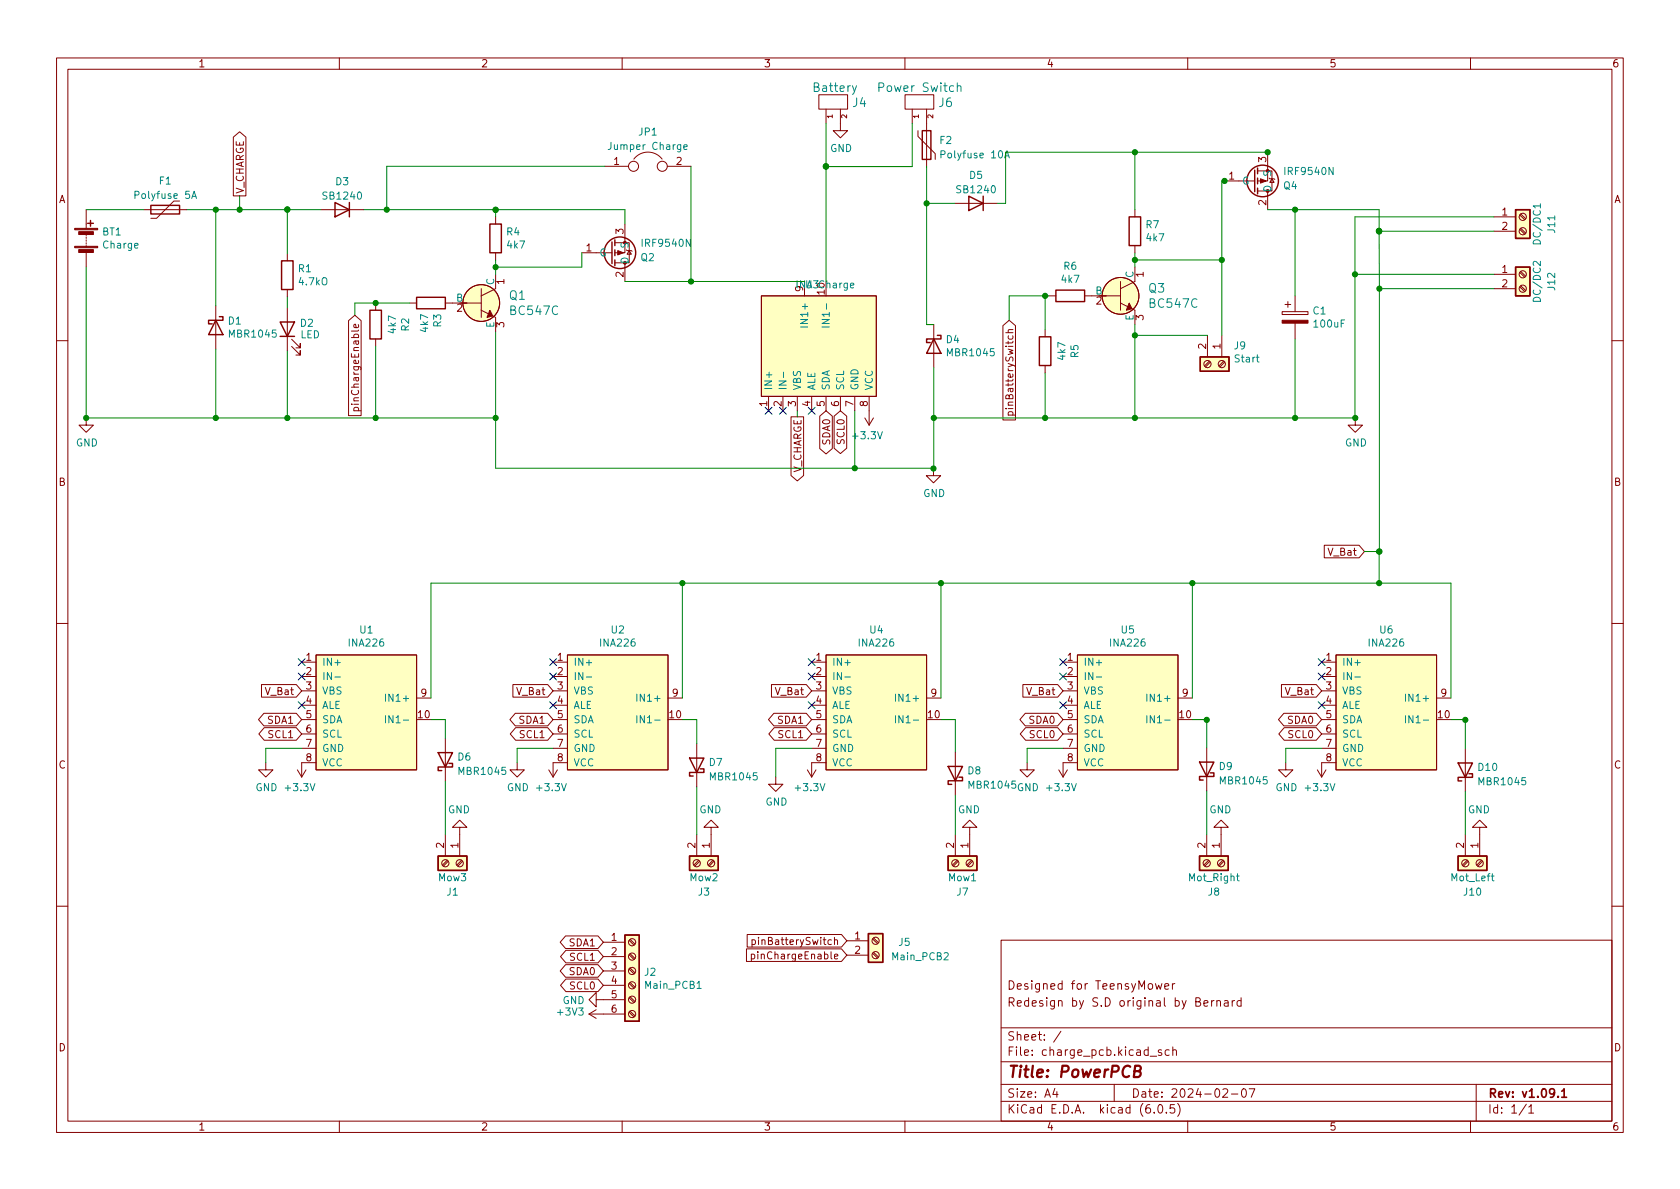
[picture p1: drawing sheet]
<svg xmlns="http://www.w3.org/2000/svg" width="297mm" height="210mm" viewBox="0 0 297 210" stroke-linecap="round" stroke-linejoin="round" font-family="sans-serif">
<g fill="none" stroke="#840000" stroke-width=".18">
<path d="M10 10.2h277v190.1h-277zM12 12.2h273v186.1h-273zM60 10.2v2M110 10.2v2M144.8 16.8h5.1v2.5h-5.1zM146 19.3v2.5M148.6 19.3v3.8h1.3l-1.3 1.3-1.3-1.3h1.3M160 10.2v2M160 16.8h5.1v2.5h-5.1zM161.3 19.3v2.5M163.8 19.3v10.2M210 10.2v2"/>
<path d="M260 10.2v2M15.2 37.1v3.3M25.4 37.1h7.6M31.7 35.6h-1l-3 3h-1M41.3 24.3l1.1-1 1.1 1v10.3h-2.2zM56.7 37.1h7.6M87.6 38.3v1.3M106.9 29.4h4.2M110.5 39.6v5.1h-1.8M112.1 28.1a3.1 3.1 0 0 1 5 0M118 29.4h4.2M162.3 23.1v1l3.1 3.1v1"/>
<path d="M168.8 36h7.6M200.7 37.1v1.2M216.5 32h5.3M222.4 30.2h2.5v3.6h-2.5M224.1 26.9v5.1h-1.7M224.1 33.8v3.3M224.4 31.5l.1 .1h.8l.1 .1M224.9 31.6l.4 .7h-.8zM264.2 38.3h3.8M268.7 38l.9 .9M268.9 37.8l.8 .9M15.2 41.4v.3"/>
<path d="M15.2 41.9v.3M15.2 42.4v.3M15.2 42.9v.3M15.2 43.4v.3M15.2 44.7v2.5M38.2 54.1v7.6M50.8 44.9v1.2M50.8 51.2v1.3M50.8 54.4v7.6M51.6 60l1.5 1.5v-.7v.7h-.8M61.6 56.7l1.1-1 1.1 1v16.8h-2.2zM63.3 57.4l.1 .4-.2 .1h-.6v-.5l.3-.1 .1 .6"/>
<path d="M66.4 53.6v1.3M66.4 59.9v1.3M72.4 53.6h1.3M78.7 53.6h6.4M85.1 54.9l2.5 1.2v2.6M85.1 51v5.1M87.6 44.7v1.3M87.6 48.5v2.5l-2.5 1.3M102.9 44.7h5.3M108.7 42.9h2.6v3.6h-2.6M110.5 46.5v3.3M110.7 44.2l.2 .1h.7l.2 .1"/>
<path d="M111.3 44.3l.3 .7h-.7zM134.6 52.3h20.3v17.8h-20.3zM142.2 49.8v2.5M165.1 57.4v7.6M177.3 57.6l1.1-1 1.1 1v16.7h-2.2zM179.1 58.3h-.8v.3l.1 .2M184.8 58.3v1.3M185.4 52.3h1.3M191.8 52.3h6.3M198.1 53.6l2.6 1.3v2.5M198.1 49.8v5.1M200.7 43.4v1.3"/>
<path d="M200.7 47.2v2.6l-2.6 1.2M213.5 59.3v3.8M216 59.3v3.8M226.7 55.1h4.6v.5h-4.6zM227.2 53.8h1M227.7 53.3v1.1M229 52.3v2.8M229 57.1v2.8M264.2 48.5h3.8M264.2 51h3.8M264.2 40.9h3.8M268.7 50.7l.9 .9"/>
<path d="M268.7 48.2l.9 .8M268.7 40.6l.9 .8M268.9 50.5l.8 .9M268.9 48l.8 .8M268.9 40.4l.8 .8M10 60.2h2M15.2 73.9v1.3h1.3l-1.3 1.2-1.2-1.2h1.2M51.6 61.3l1.5 1.5v-.8v.8h-.8M62.6 72.6h1.2M62.6 72.6v-.3l.2-.3 .5 .2v.4M135.9 70.1v2.5M138.4 70.1v2.5"/>
<path d="M139.9 73.7h2.2v10.4l-1.1 .9-1.1-.9zM141 70.1v2.5M143.5 70.1v2.5M144.9 73.6l1.1-1 1.2 1v5.7l-1.2 1-1.1-1zM146 70.1v2.5M147.5 73.6l1.1-1 1.1 1v5.7l-1.1 .9-1.1-.9zM148.6 70.1v2.5M151.1 70.1v2.5M152.9 73.9l.8 1.3M153.7 70.1v5.1M154.4 73.9l-.7 1.3M178.3 73.4h1.2"/>
<path d="M178.3 73.4v-.4l.2-.2 .5 .1v.5M184.8 64.6v1.3M213.8 63.8l-.8 .9M214 64l-.8 .9M216.4 63.8l-.9 .9M216.5 64l-.8 .9M239.6 73.9v1.3h1.3l-1.3 1.2-1.2-1.2h1.2M285 60.2h2M165 82.8v1.3h1.3l-1.3 1.3-1.2-1.3h1.2M234.1 96.4h6.2l.9 1.1-.9 1.1h-6.2zM10 110.2h2M53.3 117.1h2.6"/>
<path d="M53.3 119.6h2.6M55.9 115.8h17.8v20.3h-17.8zM97.8 117.1h2.5M97.8 119.6h2.5M100.3 115.8h17.8v20.3h-17.8zM143.5 117.1h2.5M143.5 119.6h2.5M146 115.8h17.8v20.3h-17.8zM188 117.1h2.5M188 119.6h2.5M190.5 115.8h17.8v20.3h-17.8zM233.7 117.1h2.5"/>
<path d="M233.7 119.6h2.5M236.2 115.8h17.8v20.3h-17.8zM285 110.2h2M46.2 121.1h6.2l.9 1.1-.9 1.1h-6.2zM46.7 126.1h5.7l.9 1.1-.9 1.2h-5.7l-1-1.2zM46.7 128.7h5.7l.9 1.1-.9 1.1h-5.7l-.9-1.1zM47 134.9v1.2h1.3l-1.3 1.3-1.3-1.3h1.3M52.6 136.1l.7 1.3M53.3 122.2h2.6M53.3 124.7h2.6M53.3 127.2h2.6M53.3 129.8h2.6"/>
<path d="M53.3 132.3h2.6M54.1 136.1l-.8 1.3M55.9 134.9h-2.6v2.5M73.7 123.4h2.5M78.7 130.6v7.6M90.7 121.1h6.1l1 1.1-1 1.1h-6.1zM91.1 126.1h5.7l1 1.1-1 1.2h-5.7l-.9-1.2zM91.2 128.7h5.6l1 1.1-1 1.1h-5.6l-1-1.1zM91.4 134.9v1.2h1.3l-1.3 1.3-1.2-1.3h1.2M97 136.1l.8 1.3M97.8 122.2h2.5M97.8 124.7h2.5"/>
<path d="M97.8 127.2h2.5M97.8 129.8h2.5M97.8 132.3h2.5M98.6 136.1l-.8 1.3M100.3 134.9h-2.5v2.5M118.1 123.4h2.5M123.2 131.5v7.6M136.4 121.1h6.2l.9 1.1-.9 1.1h-6.2zM136.8 126.1h5.8l.9 1.1-.9 1.2h-5.8l-.9-1.2zM136.9 128.7h5.7l.9 1.1-.9 1.1h-5.7l-1-1.1zM137.2 137.4v1.3h1.2l-1.2 1.2-1.3-1.2h1.3M142.7 136.1l.8 1.3"/>
<path d="M143.5 122.2h2.5M143.5 124.7h2.5M143.5 127.2h2.5M143.5 129.8h2.5M143.5 132.3h2.5M144.3 136.1l-.8 1.3M146 134.9h-2.5v2.5M163.8 123.4h2.6M168.9 133v7.6M180.9 121.1h6.1l1 1.1-1 1.1h-6.1zM181.3 126.1h5.7l1 1.1-1 1.2h-5.7l-1-1.2zM181.3 128.7h5.7l1 1.1-1 1.1h-5.7l-.9-1.1z"/>
<path d="M181.6 134.9v1.2h1.3l-1.3 1.3-1.3-1.3h1.3M187.2 136.1l.8 1.3M188 122.2h2.5M188 124.7h2.5M188 127.2h2.5M188 129.8h2.5M188 132.3h2.5M188.7 136.1l-.7 1.3M190.5 134.9h-2.5v2.5M208.3 123.4h2.5M213.4 132.2v7.6M226.6 121.1h6.1l1 1.1-1 1.1h-6.1z"/>
<path d="M227 126.1h5.7l1 1.1-1 1.2h-5.7l-1-1.2zM227.1 128.7h5.6l1 1.1-1 1.1h-5.6l-1-1.1zM227.3 134.9v1.2h1.3l-1.3 1.3-1.2-1.3h1.2M232.9 136.1l.8 1.3M233.7 122.2h2.5M233.7 124.7h2.5M233.7 127.2h2.5M233.7 129.8h2.5M233.7 132.3h2.5M234.4 136.1l-.7 1.3M236.2 134.9h-2.5v2.5M254 123.4h2.5"/>
<path d="M259.1 132.4v7.6M78.7 147.6v3.8M79.1 152.1l-.9 .9M79.2 152.3l-.8 .9M81.3 146.3h1.2l-1.2-1.3-1.3 1.3h1.3v5.1M81.6 152.1l-.8 .9M81.8 152.3l-.9 .9M123.2 147.6v3.8M123.5 152.1l-.8 .9M123.7 152.3l-.8 .9M125.7 146.3h1.3l-1.3-1.3-1.2 1.3h1.2v5.1M126.1 152.1l-.9 .9"/>
<path d="M126.2 152.3l-.8 .9M168.9 147.6v3.8M169.2 152.1l-.8 .9M169.4 152.3l-.8 .9M171.4 146.3h1.3l-1.3-1.3-1.2 1.3h1.2v5.1M171.8 152.1l-.9 .9M172 152.3l-.9 .9M213.4 147.6v3.8M213.7 152.1l-.8 .9M213.9 152.3l-.9 .9M215.9 146.3h1.3l-1.3-1.3-1.3 1.3h1.3v5.1M216.2 152.1l-.8 .9"/>
<path d="M216.4 152.3l-.8 .9M259.1 147.6v3.8M259.4 152.1l-.8 .9M259.6 152.3l-.9 .9M261.6 146.3h1.3l-1.3-1.3-1.3 1.3h1.3v5.1M262 152.1l-.9 .9M262.1 152.3l-.8 .9M10 160.2h2M100 170.6h5.7l1 1.1-1 1.1h-5.7l-1-1.1zM100 165.5h5.7l1 1.1-1 1.1h-5.7l-1-1.1zM100.1 173.1h5.6l1 1.1-1 1.1h-5.6l-1-1.1zM100.1 168h5.6l1 1.2-1 1.1h-5.6l-1-1.1z"/>
<path d="M104.1 179.3l1.3 .8M104.1 179.3h6.4M105.4 176.8v-1.3l-1.3 1.3 1.3 1.2v-1.2h5.1M105.4 178.6l-1.3 .7M106.7 166.6h3.8M106.7 169.2h3.8M106.7 171.7h3.8M106.7 174.2h3.8M111.2 179l.9 .8M111.2 176.4l.9 .9M111.2 173.9l.9 .8M111.2 171.4l.9 .8"/>
<path d="M111.2 168.8l.9 .9M111.2 166.3l.9 .8M111.4 178.8l.9 .8M111.4 176.3l.9 .8M111.4 173.7l.9 .9M111.4 171.2l.9 .8M111.4 168.7l.9 .8M111.4 166.1l.9 .8M132 167.8h16.8l.9 1.1-.9 1.1h-16.8zM132.1 165.3h16.7l.9 1.1-.9 1.1h-16.7zM132.8 168.8l.4-.1 .2 .3-.1 .5h-.5M132.8 168.7v1.3"/>
<path d="M133 166.2h.3l.3 .2-.2 .6h-.4M133 166.2v1.3M147.5 166.3l.2-.1h.3l.1 .8M147.5 169.1l.6-.1v-.2l-.4-.1-.2 .2 .1 .6h.5M149.7 166.4h3.8M149.7 168.9h3.8M154.3 168.6l.8 .8M154.3 166l.8 .9M154.5 168.4l.8 .8M154.5 165.9l.8 .8M177 166.3h108v32h-108zM204.3 173.9l.3 1 .3-.7 .2 .7 .3-1"/>
<path d="M205.9 174.4l.7-.1v-.3l-.5-.1-.2 .2 .1 .8h.6M207.3 173.9v1M207.7 173.9l-.3 .1-.1 .2M212.9 177.4l.7-.1-.1-.3-.4-.1-.2 .2v.8h.6M214.2 176.9v1M214.6 176.9l-.2 .1-.2 .2M215.1 177.1l.3-.2 .3 .1 .1 .9M215.1 176.9v1M216.5 177h.6v.9M217.1 177.3l-.5 .1a.29 .29 0 0 0-.2 .2 .29 .29 0 0 0 .2 .3h.5M217.9 176.9v1M218.3 176.9l-.3 .1-.1 .2"/>
<path d="M219.4 177l-.4-.1-.3 .3v.4l.2 .3h.5M219.4 176.4v1.5M285 160.2h2M60 198.3v2M110 198.3v2M160 198.3v2M177 194.8h108M177 191.8h108M177 187.8h108M177 181.8h108M186.5 192.5l-.4 1h1M186.9 193v1"/>
<path d="M187.6 182.4l-1.3 1.9M197 191.8v3M203.4 186.8h1.1M204.1 196.7v.1M204.9 195.4l.2-.1a.81 .81 0 0 1 .6 .7 .81 .81 0 0 1-.3 .8h-.2a.81 .81 0 0 1-.6-.6 .81 .81 0 0 1 .3-.8zM205.4 185.7l-.4-.1-.2 .2 .1 .3 .5 .1v.4h-.6M206.2 196.7v.1M206.7 185.7l-.4-.1-.3 .3v.4l.1 .3h.6M207.4 185.8l.2-.2 .3 .1 .1 .9M207.4 185.1v1.5M207.6 195.3h-.7v.7l.2-.1 .5 .1 .1 .2-.1 .5-.2 .1-.5-.1M208.2 195.1a1.72 1.72 0 0 1 0 2.3"/>
<path d="M210 198.3v2M216.2 192.7l.6-.2 .2 .2 .1 .3-1 1h1M217.7 193.5h1.2M219.7 192.6l.2-.1a.81 .81 0 0 1 .5 .7 .81 .81 0 0 1-.3 .8h-.1a.81 .81 0 0 1-.6-.6 .81 .81 0 0 1 .3-.8zM220.9 192.5h1l-.7 1.5M260 198.3v2M261 191.8v6.5M269.9 195.3l-1.3 1.9M270.3 195.8l.4-.5v1.5M270.3 196.8h.9"/>
<circle cx="112" cy="29.4" r=".89"/>
<circle cx="117.1" cy="29.4" r=".89"/>
<circle cx="269.2" cy="38.3" r=".63"/>
<circle cx="85.1" cy="53.6" r="3.3"/>
<circle cx="198.1" cy="52.3" r="3.3"/>
<circle cx="269.2" cy="48.5" r=".63"/>
<circle cx="269.2" cy="40.9" r=".63"/>
<circle cx="269.2" cy="51" r=".63"/>
<circle cx="213.5" cy="64.4" r=".63"/>
<circle cx="216" cy="64.4" r=".63"/>
<circle cx="78.7" cy="152.6" r=".63"/>
<circle cx="81.3" cy="152.6" r=".63"/>
<circle cx="123.2" cy="152.6" r=".63"/>
<circle cx="125.7" cy="152.6" r=".63"/>
<circle cx="168.9" cy="152.6" r=".63"/>
<circle cx="171.4" cy="152.6" r=".63"/>
<circle cx="213.4" cy="152.6" r=".63"/>
<circle cx="215.9" cy="152.6" r=".63"/>
<circle cx="259.1" cy="152.6" r=".63"/>
<circle cx="261.6" cy="152.6" r=".63"/>
<circle cx="111.8" cy="169.2" r=".63"/>
<circle cx="111.8" cy="171.7" r=".63"/>
<circle cx="111.8" cy="166.6" r=".63"/>
<circle cx="111.8" cy="174.2" r=".63"/>
<circle cx="111.8" cy="179.3" r=".63"/>
<circle cx="111.8" cy="176.8" r=".63"/>
<circle cx="154.8" cy="168.9" r=".63"/>
<circle cx="154.8" cy="166.4" r=".63"/>
</g>
<path d="M275.5 193.9v.1M276.1 193l.5-.5v1.5M276.1 194h.9" fill="none" stroke="#840000" stroke-width=".3"/>
<path d="M200.6 189.4l.9-.1a.46 .46 0 0 0 .2-.4 .46 .46 0 0 0-.3-.4h-.7l-.2 2h.7a.53 .53 0 0 0 .5-.5 .53 .53 0 0 0-.4-.6" fill="none" stroke="#840000" stroke-width=".4"/>
<g fill="none" stroke="#840000" stroke-width=".25">
<path d="M15.5 39.5h1M16 39v1M26.7 36.3h5v1.5h-5zM59.2 35.8l2.6 1.3-2.6 1.2zM61.8 35.8v2.5M86.6 39.6h2v5.1h-2zM163.1 23.1h1.5v5.1h-1.5zM171.3 34.7l2.5 1.3-2.5 1.2zM173.8 34.7v2.5M199.6 38.3h2.1v5.1h-2.1zM221.8 30.1v3.8M222.4 29.7v1"/>
<path d="M222.4 31.5v1M222.4 33.3v1M268 37.1h2.5v5.1h-2.5zM38.2 56.6l1.2 2.6h-2.5zM38.8 56h.6v.6h-2.5v.7h.6M49.5 56.9h2.6l-1.3 2.6zM49.5 59.5h2.6M49.8 46.1h2v5.1h-2zM65.4 54.9h2v5h-2zM73.7 52.6h5v2h-5zM108.2 42.8v3.8M108.7 42.4v1"/>
<path d="M108.7 44.2v1M108.7 46v1M165.1 59.9l1.3 2.6h-2.6zM165.7 59.3h.7v.6h-2.6v.7h.7M183.8 59.6h2v5h-2zM186.7 51.3h5.1v2h-5.1zM268 47.2h2.5v5.1h-2.5zM212.2 63.1h5.1v2.6h-5.1zM77.5 133.1h2.5l-1.3 2.5zM79.4 135h.6v.6h-2.5v.7h.6M121.9 134.1h2.6l-1.3 2.5zM123.8 136h.7v.6h-2.6v.6h.7"/>
<path d="M167.6 135.5h2.6l-1.3 2.6zM169.5 137.4h.7v.7h-2.6v.6h.7M212.1 134.8h2.5l-1.2 2.5zM214 136.7h.6v.6h-2.5v.6h.6M257.8 134.9h2.5l-1.2 2.6zM259.7 136.8h.6v.7h-2.5v.6h.6M77.5 151.4h5v2.5h-5zM121.9 151.4h5.1v2.5h-5.1zM167.6 151.4h5.1v2.5h-5.1zM212.1 151.4h5.1v2.5h-5.1zM257.8 151.4h5.1v2.5h-5.1zM110.5 165.3h2.5v15.3h-2.5z"/>
<path d="M153.5 165.1h2.6v5.1h-2.6z"/>
<circle cx="223.2" cy="32" r="2.79"/>
<circle cx="109.6" cy="44.7" r="2.79"/>
</g>
<g fill="#ffffc2" stroke="#ffffc2" stroke-width=".18">
<path d="M212.2 63.1h5.1v2.6h-5.1z"/>
<path d="M110.5 165.3h2.5v15.3h-2.5z"/>
<path d="M55.9 115.8h17.8v20.3h-17.8z"/>
<path d="M121.9 151.4h5.1v2.5h-5.1z"/>
<path d="M77.5 151.4h5v2.5h-5z"/>
<path d="M257.8 151.4h5.1v2.5h-5.1z"/>
<path d="M190.5 115.8h17.8v20.3h-17.8z"/>
<path d="M134.6 52.3h20.3v17.8h-20.3z"/>
<path d="M167.6 151.4h5.1v2.5h-5.1z"/>
<path d="M146 115.8h17.8v20.3h-17.8z"/>
<path d="M212.1 151.4h5.1v2.5h-5.1z"/>
<path d="M100.3 115.8h17.8v20.3h-17.8z"/>
<path d="M153.5 165.1h2.6v5.1h-2.6z"/>
<path d="M268 47.2h2.5v5.1h-2.5z"/>
<path d="M268 37.1h2.5v5.1h-2.5z"/>
<path d="M236.2 115.8h17.8v20.3h-17.8z"/>
<circle cx="85.1" cy="53.6" r="3.3"/>
<circle cx="198.1" cy="52.3" r="3.3"/>
</g>
<g fill="none" stroke="#008484" stroke-width=".18">
<path d="M151.4 15.2l-.5 1.3-.2 .2M169.3 15.3l.2-.1h.3l.1 1M169.3 14.7v1.5M33.9 35.1l.4-1.3 .4 1.3M34 34.7h.6M120.9 26l.6-.1-.1-.2-.3-.1-.2 .2 .1 .6h.4M177.6 27.9l.4-1.2 .5 1.2M177.7 27.6h.6M272.4 36.1v.7M141.5 57.8h1.3M145.4 56.5h1.2l-1.2 .7h1.2M145.4 57.8h1.2"/>
<path d="M150.4 50.5l.6-.1-.1-.3h-.4l-.1 .1v.7h.5M138.5 65.8v1M59.2 119.7h1M103.7 119.7h.9M149.4 119.7h.9M193.8 119.7h1M239.5 119.7h1M68.2 122.7v1.3M68.2 126.6v1.2M69.5 126.6v1.2l-.7-1.2v1.2M112.6 122.7v1.3M112.6 126.6v1.2"/>
<path d="M113.9 126.6v1.2l-.7-1.2v1.2M158.3 122.7v1.3M158.3 126.6v1.2M159.7 126.6v1.2l-.8-1.2v1.2M202.8 122.7v1.3M202.8 126.6v1.2M204.1 126.6v1.2l-.7-1.2v1.2M248.5 122.7v1.3M248.5 126.6v1.2M249.8 126.6v1.2l-.7-1.2v1.2M218.6 154.9h.5M218.8 154.5v1.1l.3 .2"/>
<path d="M263.7 154.9h.5M263.9 154.5v1.1l.3 .2M123.2 174.8h.8"/>
</g>
<g fill="#840000" stroke="#840000" stroke-width=".18">
<path d="M226.7 56.6h4.6v.5h-4.6z"/>
<path d="M13.2 43.6h4.1v.2h-4.1z"/>
<path d="M13.2 40.4h4.1v.2h-4.1z"/>
<path d="M13.9 44.1h2.6v.5h-2.6z"/>
<path d="M13.9 41h2.6v.5h-2.6z"/>
<path d="M86.6 54.9l.5 1-1 .2z"/>
<path d="M109.2 44.3l1 .4-1 .4z"/>
<path d="M222.9 31.6l1 .4-1 .4z"/>
<path d="M199.6 53.6l.6 1-1.1 .3z"/>
</g>
<g fill="none" stroke="#008400" stroke-width=".18">
<path d="M15.2 37.1h10.2M33 37.1h23.7M38.2 37.1v17M42.4 34.6v2.5M50.8 37v7.9M64.3 37.1h46.2v2.5M87.6 37.1v1.2M106.9 29.4h-38.5v7.7M122.2 29.4v20.4M146 29.4h.1M146 21.8v28M161.3 21.8v7.7h-15.3"/>
<path d="M163.8 36h5M163.8 29.5v27.9h1.3M200.7 26.9v10.2M216.5 32h-.5v27.3M224.1 37.1h19.7v3.8M224.2 26.9h-46.4v9.1h-1.4M229 37.1v15.2M264.2 38.3h-24.6v35.6h-74.5M15.2 47.2v26.7h72.4M50.8 52.5v1.9M72.4 53.6h-9.7v2.1M87.6 46v2.5"/>
<path d="M87.6 58.7v24.1h77.5v-17.8M102.9 44.7v2.5h-15.3M110.5 49.8h31.7M184.8 52.3v6M185.4 52.3h-7v4.3M200.7 44.7v2.5M200.7 57.4v16.5M200.7 46h15.3M200.7 59.3h12.8M229 59.9v14M239.6 48.5h24.6M243.8 40.8h.1"/>
<path d="M243.9 51v46.5h-2.7M243.9 51h20.3M264.2 40.9h-20.4l.1 10.1M38.2 61.7v12.2M50.8 62v11.9M66.4 61.2v12.7M141 72.6v1.1M151.1 72.6v10.2M184.8 65.9v8M243.8 97.5v5.6M120.6 103.1v20.3M166.4 103.1v20.3"/>
<path d="M210.8 103.1v20.3M53.3 132.3h-6.3v2.6M76.2 127.2h2.5v3.4M76.2 123.4v-20.3h180.3v20.3M78.7 138.2v9.4M97.8 132.3h-6.4v2.6M120.6 127.2h2.6v4.3M123.2 139.1v8.5M143.5 132.3h-6.3v5.1M166.4 127.2h2.5v5.8M188 132.3h-6.4v2.6M210.8 127.2h2.6v5"/>
<path d="M213.4 139.8v7.8M233.7 132.3h-6.4v2.6M256.5 127.2h2.6v5.2M259.1 140v7.6M168.9 140.6v7"/>
</g>
<g fill="none" stroke="#000084" stroke-width=".18">
<path d="M135.3 72l1.2 1.2M136.5 72l-1.2 1.2M137.8 72l1.2 1.2M139 72l-1.2 1.2M142.9 72l1.2 1.2M144.1 72l-1.2 1.2M52.7 119l1.2 1.2M52.7 116.5l1.2 1.2M53.9 119l-1.2 1.2M53.9 116.5l-1.2 1.2M97.2 119l1.2 1.2M97.2 116.5l1.2 1.2"/>
<path d="M98.4 119l-1.2 1.2M98.4 116.5l-1.2 1.2M142.9 119l1.2 1.2M142.9 116.5l1.2 1.2M144.1 119l-1.2 1.2M144.1 116.5l-1.2 1.2M187.4 116.5l1.2 1.2M187.4 119l1.2 1.2M188.6 116.5l-1.2 1.2M188.6 119l-1.2 1.2M233.1 119l1.2 1.2M233.1 116.5l1.2 1.2"/>
<path d="M234.3 119l-1.2 1.2M234.3 116.5l-1.2 1.2M52.7 124.1l1.2 1.2M53.9 124.1l-1.2 1.2M97.2 124.1l1.2 1.2M98.4 124.1l-1.2 1.2M142.9 124.1l1.2 1.2M144.1 124.1l-1.2 1.2M187.4 124.1l1.2 1.2M188.6 124.1l-1.2 1.2M233.1 124.1l1.2 1.2M234.3 124.1l-1.2 1.2"/>
</g>
<g fill="#008400" stroke="#008400" stroke-width=".18">
<circle cx="66.4" cy="73.9" r=".46"/>
<circle cx="87.6" cy="47.2" r=".46"/>
<circle cx="87.6" cy="37.1" r=".46"/>
<circle cx="66.4" cy="53.6" r=".46"/>
<circle cx="87.6" cy="73.9" r=".46"/>
<circle cx="122.2" cy="49.8" r=".46"/>
<circle cx="146" cy="29.5" r=".46"/>
<circle cx="146" cy="29.4" r=".46"/>
<circle cx="151.1" cy="82.8" r=".46"/>
<circle cx="120.6" cy="103.1" r=".46"/>
<circle cx="165.1" cy="73.9" r=".46"/>
<circle cx="184.8" cy="73.9" r=".46"/>
<circle cx="50.8" cy="73.9" r=".46"/>
<circle cx="68.4" cy="37.1" r=".46"/>
<circle cx="50.8" cy="37" r=".46"/>
<circle cx="50.8" cy="37.1" r=".46"/>
<circle cx="42.4" cy="37.1" r=".46"/>
<circle cx="38.2" cy="37.1" r=".46"/>
<circle cx="38.2" cy="73.9" r=".46"/>
<circle cx="15.2" cy="73.9" r=".46"/>
<circle cx="210.8" cy="103.1" r=".46"/>
<circle cx="239.6" cy="73.9" r=".46"/>
<circle cx="229" cy="73.9" r=".46"/>
<circle cx="200.7" cy="73.9" r=".46"/>
<circle cx="166.4" cy="103.1" r=".46"/>
<circle cx="165" cy="82.8" r=".46"/>
<circle cx="200.7" cy="46" r=".46"/>
<circle cx="216" cy="46" r=".46"/>
<circle cx="229" cy="37.1" r=".46"/>
<circle cx="243.8" cy="40.9" r=".46"/>
<circle cx="216.5" cy="32" r=".46"/>
<circle cx="224.1" cy="26.9" r=".46"/>
<circle cx="239.6" cy="48.5" r=".46"/>
<circle cx="243.9" cy="51" r=".46"/>
<circle cx="243.8" cy="40.8" r=".46"/>
<circle cx="200.7" cy="26.9" r=".46"/>
<circle cx="200.7" cy="59.3" r=".46"/>
<circle cx="163.8" cy="36" r=".46"/>
<circle cx="184.8" cy="52.3" r=".46"/>
<circle cx="243.9" cy="97.5" r=".46"/>
<circle cx="243.8" cy="97.5" r=".46"/>
<circle cx="213.4" cy="127.3" r=".46"/>
<circle cx="259.1" cy="127.3" r=".46"/>
<circle cx="243.8" cy="103.1" r=".46"/>
</g>
<text font-size="2.8" fill="#840000" x="178" y="190.6">Title: PowerPCB</text>
<g font-size="2.1" fill="#008484">
<text x="144" y="16.3">Battery</text>
<text x="155.8" y="16.3">Power Switch</text>
<text x="150.8" y="18.9">J4</text>
<text x="166" y="18.9">J6</text>
<text x="90.1" y="53">Q1</text>
<text x="203.1" y="51.7">Q3</text>
<text x="90.4" y="55.7">BC547C</text>
<text x="203.4" y="54.4">BC547C</text>
</g>
<g font-size="2.1" fill="#840000">
<text x="178" y="178">Redesign by S.D original by Bernard</text>
<text x="178" y="175">Designed for TeensyMower</text>
<text x="178" y="184">Sheet: /</text>
<text x="178" y="186.7">File: charge_pcb.kicad_sch</text>
<text x="178" y="196.9">KiCad E.D.A. kicad (6.0.5)</text>
<text x="178" y="194.1">Size: A4</text>
<text x="200" y="194.1">Date: 2024-02-07</text>
<text x="263" y="194.1">Rev: v1.09.1</text>
<text x="263" y="196.9">Id: 1/1</text>
</g>
<g font-size="1.8" fill="#840000">
<text x="35" y="11.9">1</text>
<text x="85" y="11.9">2</text>
<text x="135" y="11.9">3</text>
<text x="185" y="11.9">4</text>
<text x="235" y="11.9">5</text>
<text x="285" y="11.9">6</text>
<text x="108.5" y="29.2">1</text>
<text x="119.6" y="29.2">2</text>
<text x="223.9" y="28.7" transform="rotate(-90 223.9 28.7)">3</text>
<text x="10.3" y="35.9">A</text>
<text x="43.1" y="34.3" transform="rotate(-90 43.1 34.3)">V_CHARGE</text>
<text x="217.3" y="31.7">1</text>
<text x="285.3" y="35.9">A</text>
<text x="110.2" y="41.4" transform="rotate(-90 110.2 41.4)">3</text>
<text x="223.9" y="36.3" transform="rotate(-90 223.9 36.3)">2</text>
<text x="265.6" y="38.1">1</text>
<text x="265.6" y="40.6">2</text>
<text x="103.6" y="44.4">1</text>
<text x="89.2" y="50.3" transform="rotate(-90 89.2 50.3)">1</text>
<text x="110.2" y="49" transform="rotate(-90 110.2 49)">2</text>
<text x="142" y="51.5" transform="rotate(-90 142 51.5)">9</text>
<text x="193.8" y="53.8">2</text>
<text x="202.2" y="49" transform="rotate(-90 202.2 49)">1</text>
<text x="265.6" y="48.3">1</text>
<text x="265.6" y="50.8">2</text>
<text x="80.8" y="55.1">2</text>
<text x="89.2" y="57.9" transform="rotate(-90 89.2 57.9)">3</text>
<text x="202.2" y="56.6" transform="rotate(-90 202.2 56.6)">3</text>
<text x="213.2" y="61.7" transform="rotate(-90 213.2 61.7)">2</text>
<text x="215.8" y="61.7" transform="rotate(-90 215.8 61.7)">1</text>
<text x="63.5" y="71.6" transform="rotate(-90 63.5 71.6)">pinChargeEnable</text>
<text x="135.6" y="71.9" transform="rotate(-90 135.6 71.9)">1</text>
<text x="138.2" y="71.9" transform="rotate(-90 138.2 71.9)">2</text>
<text x="140.7" y="71.9" transform="rotate(-90 140.7 71.9)">3</text>
<text x="143.3" y="71.9" transform="rotate(-90 143.3 71.9)">4</text>
<text x="145.8" y="71.9" transform="rotate(-90 145.8 71.9)">5</text>
<text x="148.3" y="71.9" transform="rotate(-90 148.3 71.9)">6</text>
<text x="150.9" y="71.9" transform="rotate(-90 150.9 71.9)">7</text>
<text x="153.4" y="71.9" transform="rotate(-90 153.4 71.9)">8</text>
<text x="179.2" y="72.4" transform="rotate(-90 179.2 72.4)">pinBatterySwitch</text>
<text x="141.7" y="83.9" transform="rotate(-90 141.7 83.9)">V_CHARGE</text>
<text x="146.8" y="78.6" transform="rotate(-90 146.8 78.6)">SDA0</text>
<text x="149.3" y="78.4" transform="rotate(-90 149.3 78.4)">SCL0</text>
<text x="10.3" y="85.9">B</text>
<text x="285.3" y="85.9">B</text>
<text x="235" y="98.3">V_Bat</text>
<text x="54.1" y="116.8">1</text>
<text x="54.1" y="119.4">2</text>
<text x="98.6" y="116.8">1</text>
<text x="98.6" y="119.4">2</text>
<text x="144.3" y="116.8">1</text>
<text x="144.3" y="119.4">2</text>
<text x="188.7" y="116.8">1</text>
<text x="188.7" y="119.4">2</text>
<text x="234.5" y="116.8">1</text>
<text x="234.5" y="119.4">2</text>
<text x="47.1" y="122.9">V_Bat</text>
<text x="54.1" y="121.9">3</text>
<text x="54.1" y="124.5">4</text>
<text x="74.4" y="123.2">9</text>
<text x="91.5" y="122.9">V_Bat</text>
<text x="98.6" y="121.9">3</text>
<text x="98.6" y="124.5">4</text>
<text x="118.9" y="123.2">9</text>
<text x="137.2" y="122.9">V_Bat</text>
<text x="144.3" y="121.9">3</text>
<text x="144.3" y="124.5">4</text>
<text x="164.6" y="123.2">9</text>
<text x="181.7" y="122.9">V_Bat</text>
<text x="188.7" y="121.9">3</text>
<text x="188.7" y="124.5">4</text>
<text x="209.1" y="123.2">9</text>
<text x="227.4" y="122.9">V_Bat</text>
<text x="234.5" y="121.9">3</text>
<text x="234.5" y="124.5">4</text>
<text x="254.8" y="123.2">9</text>
<text x="47.4" y="128">SDA1</text>
<text x="47.5" y="130.5">SCL1</text>
<text x="54.1" y="127">5</text>
<text x="54.1" y="129.5">6</text>
<text x="73.9" y="127">10</text>
<text x="91.8" y="128">SDA1</text>
<text x="92" y="130.5">SCL1</text>
<text x="98.6" y="127">5</text>
<text x="98.6" y="129.5">6</text>
<text x="118.4" y="127">10</text>
<text x="137.5" y="128">SDA1</text>
<text x="137.7" y="130.5">SCL1</text>
<text x="144.3" y="127">5</text>
<text x="144.3" y="129.5">6</text>
<text x="164.1" y="127">10</text>
<text x="182" y="128">SDA0</text>
<text x="182.2" y="130.5">SCL0</text>
<text x="188.7" y="127">5</text>
<text x="188.7" y="129.5">6</text>
<text x="208.6" y="127">10</text>
<text x="227.7" y="128">SDA0</text>
<text x="227.9" y="130.5">SCL0</text>
<text x="234.5" y="127">5</text>
<text x="234.5" y="129.5">6</text>
<text x="254.3" y="127">10</text>
<text x="10.3" y="135.9">C</text>
<text x="54.1" y="132.1">7</text>
<text x="54.1" y="134.6">8</text>
<text x="98.6" y="132.1">7</text>
<text x="98.6" y="134.6">8</text>
<text x="144.3" y="132.1">7</text>
<text x="144.3" y="134.6">8</text>
<text x="188.7" y="132.1">7</text>
<text x="188.7" y="134.6">8</text>
<text x="234.5" y="132.1">7</text>
<text x="234.5" y="134.6">8</text>
<text x="285.3" y="135.9">C</text>
<text x="78.5" y="150" transform="rotate(-90 78.5 150)">2</text>
<text x="81" y="150" transform="rotate(-90 81 150)">1</text>
<text x="122.9" y="150" transform="rotate(-90 122.9 150)">2</text>
<text x="125.5" y="150" transform="rotate(-90 125.5 150)">1</text>
<text x="168.7" y="150" transform="rotate(-90 168.7 150)">2</text>
<text x="171.2" y="150" transform="rotate(-90 171.2 150)">1</text>
<text x="213.1" y="150" transform="rotate(-90 213.1 150)">2</text>
<text x="215.6" y="150" transform="rotate(-90 215.6 150)">1</text>
<text x="258.8" y="150" transform="rotate(-90 258.8 150)">2</text>
<text x="261.4" y="150" transform="rotate(-90 261.4 150)">1</text>
<text x="100.7" y="167.3">SDA1</text>
<text x="108.1" y="166.4">1</text>
<text x="134" y="167.1">pinBatterySwitch</text>
<text x="151.1" y="166.1">1</text>
<text x="100.7" y="172.4">SDA0</text>
<text x="100.9" y="169.9">SCL1</text>
<text x="108.1" y="168.9">2</text>
<text x="108.1" y="171.4">3</text>
<text x="108.1" y="174">4</text>
<text x="133.9" y="169.6">pinChargeEnable</text>
<text x="151.1" y="168.7">2</text>
<text x="100.9" y="175">SCL0</text>
<text x="108.1" y="176.5">5</text>
<text x="108.1" y="179.1">6</text>
<text x="10.3" y="185.9">D</text>
<text x="285.3" y="185.9">D</text>
<text x="35" y="199.9">1</text>
<text x="85" y="199.9">2</text>
<text x="135" y="199.9">3</text>
<text x="185" y="199.9">4</text>
<text x="235" y="199.9">5</text>
<text x="285" y="199.9">6</text>
</g>
<g font-size="1.8" fill="#008484">
<text x="113" y="24">JP1</text>
<text x="108.1" y="26.5">Jumper Charge</text>
<text x="146.8" y="26.9">GND</text>
<text x="166.2" y="25.4">F2</text>
<text x="166.8" y="28">Polyfuse 10A</text>
<text x="24.1" y="35.2">Polyfuse 5A</text>
<text x="28.2" y="32.6">F1</text>
<text x="57.3" y="35.3">SB1240</text>
<text x="59.4" y="32.7">D3</text>
<text x="169.4" y="34.2">SB1240</text>
<text x="171.4" y="31.6">D5</text>
<text x="219.6" y="32.6">G</text>
<text x="224.8" y="34" transform="rotate(-90 224.8 34)">D</text>
<text x="224.8" y="31.1" transform="rotate(-90 224.8 31.1)">S</text>
<text x="227" y="33.5">Q4</text>
<text x="227.4" y="30.9">IRF9540N</text>
<text x="18.1" y="41.6">BT1</text>
<text x="89.6" y="41.6">R4</text>
<text x="202.6" y="40.4">R7</text>
<text x="275" y="41.1" transform="rotate(-90 275 41.1)">J11</text>
<text x="18.3" y="43.9">Charge</text>
<text x="89.7" y="43.9">4k7</text>
<text x="105.9" y="45.3">G</text>
<text x="111.1" y="46.7" transform="rotate(-90 111.1 46.7)">D</text>
<text x="111.1" y="43.8" transform="rotate(-90 111.1 43.8)">S</text>
<text x="113.3" y="46.2">Q2</text>
<text x="113.8" y="43.6">IRF9540N</text>
<text x="188.1" y="47.7">R6</text>
<text x="202.8" y="42.7">4k7</text>
<text x="272.4" y="42.9" transform="rotate(-90 272.4 42.9)">DC/DC1</text>
<text x="52.8" y="48.1">R1</text>
<text x="52.9" y="50.4">4.7kO</text>
<text x="80.6" y="53.3">B</text>
<text x="87.4" y="50.4" transform="rotate(-90 87.4 50.4)">C</text>
<text x="141.1" y="51">INA Charge</text>
<text x="142.5" y="51">U3</text>
<text x="145.8" y="52" transform="rotate(-90 145.8 52)">10</text>
<text x="187.8" y="50">4k7</text>
<text x="193.7" y="52.1">B</text>
<text x="200.4" y="49.1" transform="rotate(-90 200.4 49.1)">C</text>
<text x="272.4" y="53.1" transform="rotate(-90 272.4 53.1)">DC/DC2</text>
<text x="275" y="51.3" transform="rotate(-90 275 51.3)">J12</text>
<text x="40.4" y="57.4">D1</text>
<text x="40.7" y="59.7">MBR1045</text>
<text x="53.1" y="59.8">LED</text>
<text x="53.1" y="57.8">D2</text>
<text x="70" y="58.9" transform="rotate(-90 70 58.9)">4k7</text>
<text x="72.3" y="58.5" transform="rotate(-90 72.3 58.5)">R2</text>
<text x="75.7" y="58.6" transform="rotate(-90 75.7 58.6)">4k7</text>
<text x="78" y="57.8" transform="rotate(-90 78 57.8)">R3</text>
<text x="87.4" y="58" transform="rotate(-90 87.4 58)">E</text>
<text x="142.9" y="57.1" transform="rotate(-90 142.9 57.1)">IN1+</text>
<text x="146.7" y="56.7" transform="rotate(-90 146.7 56.7)">IN1-</text>
<text x="200.4" y="56.7" transform="rotate(-90 200.4 56.7)">E</text>
<text x="232.2" y="55.6">C1</text>
<text x="232.4" y="57.9">100uF</text>
<text x="167.3" y="60.7">D4</text>
<text x="167.6" y="63">MBR1045</text>
<text x="188.4" y="63.6" transform="rotate(-90 188.4 63.6)">4k7</text>
<text x="190.7" y="63.2" transform="rotate(-90 190.7 63.2)">R5</text>
<text x="218.2" y="61.8">J9</text>
<text x="218.4" y="64.1">Start</text>
<text x="136.5" y="69.1" transform="rotate(-90 136.5 69.1)">IN+</text>
<text x="139.1" y="69.1" transform="rotate(-90 139.1 69.1)">IN-</text>
<text x="141.6" y="69.1" transform="rotate(-90 141.6 69.1)">VBS</text>
<text x="144.1" y="69.1" transform="rotate(-90 144.1 69.1)">ALE</text>
<text x="146.7" y="69.1" transform="rotate(-90 146.7 69.1)">SDA</text>
<text x="149.2" y="69.1" transform="rotate(-90 149.2 69.1)">SCL</text>
<text x="151.8" y="69.1" transform="rotate(-90 151.8 69.1)">GND</text>
<text x="154.3" y="69.1" transform="rotate(-90 154.3 69.1)">VCC</text>
<text x="151" y="77.7">+3.3V</text>
<text x="13.4" y="78.9">GND</text>
<text x="237.8" y="78.9">GND</text>
<text x="163.2" y="87.9">GND</text>
<text x="63.6" y="112">U1</text>
<text x="108.1" y="112">U2</text>
<text x="153.8" y="112">U4</text>
<text x="198.3" y="112">U5</text>
<text x="244" y="112">U6</text>
<text x="56.9" y="117.7">IN+</text>
<text x="61.8" y="114.3">INA226</text>
<text x="101.3" y="117.7">IN+</text>
<text x="106.2" y="114.3">INA226</text>
<text x="147.1" y="117.7">IN+</text>
<text x="151.9" y="114.3">INA226</text>
<text x="191.5" y="117.7">IN+</text>
<text x="196.4" y="114.3">INA226</text>
<text x="237.2" y="117.7">IN+</text>
<text x="242.1" y="114.3">INA226</text>
<text x="56.9" y="120.3">IN-</text>
<text x="56.9" y="122.8">VBS</text>
<text x="56.9" y="125.3">ALE</text>
<text x="68.9" y="124.1">IN1+</text>
<text x="101.3" y="120.3">IN-</text>
<text x="101.3" y="122.8">VBS</text>
<text x="101.3" y="125.3">ALE</text>
<text x="113.3" y="124.1">IN1+</text>
<text x="147.1" y="120.3">IN-</text>
<text x="147.1" y="122.8">VBS</text>
<text x="147.1" y="125.3">ALE</text>
<text x="159" y="124.1">IN1+</text>
<text x="191.5" y="120.3">IN-</text>
<text x="191.5" y="122.8">VBS</text>
<text x="191.5" y="125.3">ALE</text>
<text x="203.5" y="124.1">IN1+</text>
<text x="237.2" y="120.3">IN-</text>
<text x="237.2" y="122.8">VBS</text>
<text x="237.2" y="125.3">ALE</text>
<text x="249.2" y="124.1">IN1+</text>
<text x="56.9" y="127.9">SDA</text>
<text x="56.9" y="130.4">SCL</text>
<text x="69.3" y="127.9">IN1-</text>
<text x="101.3" y="127.9">SDA</text>
<text x="101.3" y="130.4">SCL</text>
<text x="113.8" y="127.9">IN1-</text>
<text x="147.1" y="127.9">SDA</text>
<text x="147.1" y="130.4">SCL</text>
<text x="159.5" y="127.9">IN1-</text>
<text x="191.5" y="127.9">SDA</text>
<text x="191.5" y="130.4">SCL</text>
<text x="203.9" y="127.9">IN1-</text>
<text x="237.2" y="127.9">SDA</text>
<text x="237.2" y="130.4">SCL</text>
<text x="249.6" y="127.9">IN1-</text>
<text x="56.9" y="133">GND</text>
<text x="56.9" y="135.5">VCC</text>
<text x="81" y="134.5">D6</text>
<text x="81.3" y="137">MBR1045</text>
<text x="101.3" y="133">GND</text>
<text x="101.3" y="135.5">VCC</text>
<text x="125.4" y="135.4">D7</text>
<text x="125.7" y="138">MBR1045</text>
<text x="147.1" y="133">GND</text>
<text x="147.1" y="135.5">VCC</text>
<text x="171.1" y="136.9">D8</text>
<text x="191.5" y="133">GND</text>
<text x="191.5" y="135.5">VCC</text>
<text x="215.6" y="136.2">D9</text>
<text x="237.2" y="133">GND</text>
<text x="237.2" y="135.5">VCC</text>
<text x="261.4" y="136.3">D10</text>
<text x="45.2" y="139.9">GND</text>
<text x="50.6" y="139.9">+3.3V</text>
<text x="79.2" y="143.8">GND</text>
<text x="89.6" y="139.9">GND</text>
<text x="95.1" y="139.9">+3.3V</text>
<text x="123.6" y="143.8">GND</text>
<text x="135.3" y="142.4">GND</text>
<text x="140.8" y="139.9">+3.3V</text>
<text x="169.4" y="143.8">GND</text>
<text x="171.5" y="139.5">MBR1045</text>
<text x="179.8" y="139.9">GND</text>
<text x="185.2" y="139.9">+3.3V</text>
<text x="213.8" y="143.8">GND</text>
<text x="215.9" y="138.7">MBR1045</text>
<text x="225.5" y="139.9">GND</text>
<text x="231" y="139.9">+3.3V</text>
<text x="259.5" y="143.8">GND</text>
<text x="261.6" y="138.8">MBR1045</text>
<text x="77.6" y="155.8">Mow3</text>
<text x="122" y="155.8">Mow2</text>
<text x="167.7" y="155.8">Mow1</text>
<text x="210.3" y="155.8">Mot_Right</text>
<text x="256.7" y="155.8">Mot_Left</text>
<text x="79" y="158.4">J1</text>
<text x="123.5" y="158.4">J3</text>
<text x="169.2" y="158.4">J7</text>
<text x="213.6" y="158.4">J8</text>
<text x="258.9" y="158.4">J10</text>
<text x="158.9" y="167.3">J5</text>
<text x="114" y="172.5">J2</text>
<text x="157.9" y="169.8">Main_PCB2</text>
<text x="98.7" y="179.6">+3V3</text>
<text x="99.4" y="177.5">GND</text>
<text x="114.2" y="174.8">Main_PCB1</text>
</g>
<g font-size="1.2" fill="#840000">
<text x="147.2" y="20.9" transform="rotate(-90 147.2 20.9)">1</text>
<text x="149.7" y="20.9" transform="rotate(-90 149.7 20.9)">2</text>
<text x="162.4" y="20.9" transform="rotate(-90 162.4 20.9)">1</text>
<text x="165" y="20.9" transform="rotate(-90 165 20.9)">2</text>
</g>
</svg>
